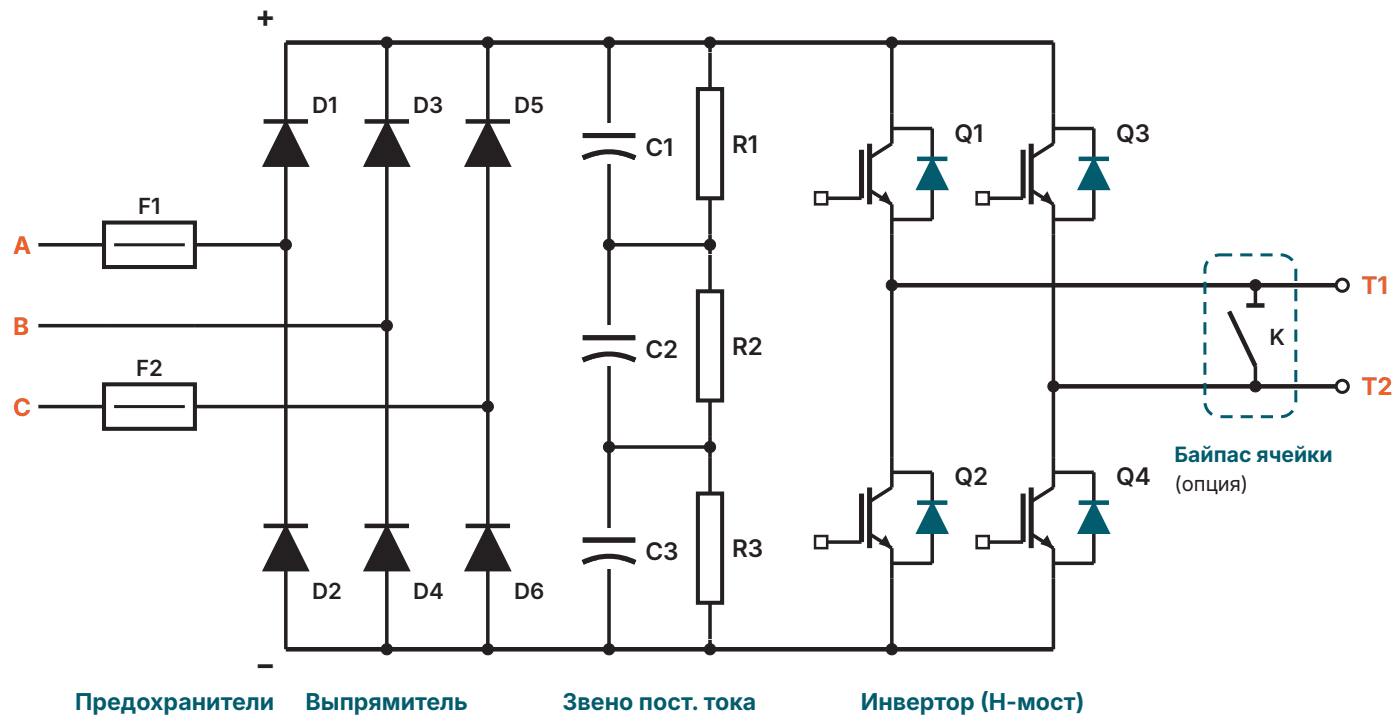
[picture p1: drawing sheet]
<svg xmlns="http://www.w3.org/2000/svg" width="123mm" height="63mm" viewBox="0 0 123 63" stroke-linecap="round" stroke-linejoin="round" font-family="sans-serif">
<path d="M3.4 21.4h5.7" fill="none" stroke="#241f21" stroke-width=".31"/>
<path d="M9.1 19.5h8v3.9h-8z" fill="#fff"/>
<path d="M9.1 19.5h8v3.9h-8z" fill="none" stroke="#241f21" stroke-width=".35"/>
<path d="M10 21.4h6.2" fill="none" stroke="#241f21" stroke-width=".27"/>
<path d="M3.4 28.5h13.7M3.4 35.6h5.7" fill="none" stroke="#241f21" stroke-width=".31"/>
<path d="M9.1 33.7h8v3.9h-8z" fill="#fff"/>
<path d="M9.1 33.7h8v3.9h-8z" fill="none" stroke="#241f21" stroke-width=".35"/>
<path d="M10 35.6h6.2" fill="none" stroke="#241f21" stroke-width=".27"/>
<path d="M17.1 21.4h8" fill="none" stroke="#241f21" stroke-width=".31"/>
<circle cx="25.1" cy="21.4" r=".49" fill="#241f21"/>
<circle cx="25.1" cy="21.4" r=".49" fill="none" stroke="#241f21" stroke-width=".09"/>
<path d="M25.1 3.7v53.2" fill="none" stroke="#241f21" stroke-width=".31"/>
<path d="M25.1 10.6l1.9 3.9h-3.9z" fill="#241f21"/>
<path d="M25.1 10.6l1.9 3.9h-3.9z" fill="none" stroke="#241f21" stroke-width=".18"/>
<path d="M23.1 10.6h3.9" fill="none" stroke="#241f21" stroke-width=".4"/>
<path d="M25.1 46.1l1.9 3.9h-3.9z" fill="#241f21"/>
<path d="M25.1 46.1l1.9 3.9h-3.9z" fill="none" stroke="#241f21" stroke-width=".18"/>
<path d="M23.1 46.1h3.9" fill="none" stroke="#241f21" stroke-width=".4"/>
<path d="M17.1 28.5h16.8" fill="none" stroke="#241f21" stroke-width=".31"/>
<circle cx="33.9" cy="28.5" r=".49" fill="#241f21"/>
<circle cx="33.9" cy="28.5" r=".49" fill="none" stroke="#241f21" stroke-width=".09"/>
<path d="M33.9 3.7v53.2" fill="none" stroke="#241f21" stroke-width=".31"/>
<path d="M33.9 10.6l2 3.9h-3.9z" fill="#241f21"/>
<path d="M33.9 10.6l2 3.9h-3.9z" fill="none" stroke="#241f21" stroke-width=".18"/>
<path d="M32 10.6h3.9" fill="none" stroke="#241f21" stroke-width=".4"/>
<path d="M33.9 46.1l2 3.9h-3.9z" fill="#241f21"/>
<path d="M33.9 46.1l2 3.9h-3.9z" fill="none" stroke="#241f21" stroke-width=".18"/>
<path d="M32 46.1h3.9" fill="none" stroke="#241f21" stroke-width=".4"/>
<path d="M17.1 35.6h25.7" fill="none" stroke="#241f21" stroke-width=".31"/>
<circle cx="42.8" cy="35.6" r=".49" fill="#241f21"/>
<circle cx="42.8" cy="35.6" r=".49" fill="none" stroke="#241f21" stroke-width=".09"/>
<path d="M42.8 3.7v53.2" fill="none" stroke="#241f21" stroke-width=".31"/>
<path d="M42.8 10.6l1.9 3.9h-3.9z" fill="#241f21"/>
<path d="M42.8 10.6l1.9 3.9h-3.9z" fill="none" stroke="#241f21" stroke-width=".18"/>
<path d="M40.8 10.6h3.9" fill="none" stroke="#241f21" stroke-width=".4"/>
<path d="M42.8 46.1l1.9 3.9h-3.9z" fill="#241f21"/>
<path d="M42.8 46.1l1.9 3.9h-3.9z" fill="none" stroke="#241f21" stroke-width=".18"/>
<path d="M25.1 3.7h67.3M25.1 56.9h67.3M40.8 46.1h3.9" fill="none" stroke="#241f21" stroke-width=".4"/>
<circle cx="33.9" cy="3.7" r=".49" fill="#241f21"/>
<circle cx="33.9" cy="3.7" r=".49" fill="none" stroke="#241f21" stroke-width=".09"/>
<circle cx="33.9" cy="56.9" r=".49" fill="#241f21"/>
<circle cx="33.9" cy="56.9" r=".49" fill="none" stroke="#241f21" stroke-width=".09"/>
<circle cx="42.8" cy="3.7" r=".49" fill="#241f21"/>
<circle cx="42.8" cy="3.7" r=".49" fill="none" stroke="#241f21" stroke-width=".09"/>
<circle cx="42.8" cy="56.9" r=".49" fill="#241f21"/>
<circle cx="42.8" cy="56.9" r=".49" fill="none" stroke="#241f21" stroke-width=".09"/>
<path d="M53.4 3.7v53.2M62.3 3.7v53.2" fill="none" stroke="#241f21" stroke-width=".31"/>
<circle cx="53.4" cy="3.7" r=".49" fill="#241f21"/>
<circle cx="53.4" cy="3.7" r=".49" fill="none" stroke="#241f21" stroke-width=".09"/>
<circle cx="53.4" cy="56.9" r=".49" fill="#241f21"/>
<circle cx="53.4" cy="56.9" r=".49" fill="none" stroke="#241f21" stroke-width=".09"/>
<circle cx="62.3" cy="3.7" r=".49" fill="#241f21"/>
<circle cx="62.3" cy="3.7" r=".49" fill="none" stroke="#241f21" stroke-width=".09"/>
<circle cx="62.3" cy="56.9" r=".49" fill="#241f21"/>
<circle cx="62.3" cy="56.9" r=".49" fill="none" stroke="#241f21" stroke-width=".09"/>
<path d="M50.7 10.8h5.4v3.6h-5.4z" fill="#fff"/>
<path d="M51.1 13.8a5.3 5.3 0 0 1 4.6 0M51.1 11.9h4.6" fill="none" stroke="#241f21" stroke-width=".44"/>
<path d="M50.7 12.1h5.4v1.5h-5.4z" fill="#fff"/>
<path d="M51.1 13.8a5.3 5.3 0 0 1 4.6 0M51.1 11.9h4.6" fill="none" stroke="#241f21" stroke-width=".44"/>
<g fill="#fff">
<path d="M60.9 4.6h2.7v16h-2.7z"/>
<path d="M61.2 7.8h2.1v9.6h-2.1z"/>
</g>
<path d="M61.2 7.8h2.1v9.6h-2.1z" fill="none" stroke="#241f21" stroke-width=".35"/>
<path d="M62.3 4.6v3.2M62.3 17.4v3.2" fill="none" stroke="#241f21" stroke-width=".31"/>
<path d="M50.7 28.5h5.4v3.6h-5.4z" fill="#fff"/>
<path d="M51.1 31.5a5.3 5.3 0 0 1 4.6 0M51.1 29.6h4.6" fill="none" stroke="#241f21" stroke-width=".44"/>
<path d="M50.7 29.9h5.4v1.4h-5.4z" fill="#fff"/>
<path d="M51.1 31.5a5.3 5.3 0 0 1 4.6 0M51.1 29.6h4.6" fill="none" stroke="#241f21" stroke-width=".44"/>
<g fill="#fff">
<path d="M60.9 22.3h2.7v16h-2.7z"/>
<path d="M61.2 25.5h2.1v9.6h-2.1z"/>
</g>
<path d="M61.2 25.5h2.1v9.6h-2.1z" fill="none" stroke="#241f21" stroke-width=".35"/>
<path d="M62.3 22.3v3.2M62.3 35.1v3.2" fill="none" stroke="#241f21" stroke-width=".31"/>
<path d="M50.7 46.2h5.4v3.6h-5.4z" fill="#fff"/>
<path d="M51.1 49.3a5.3 5.3 0 0 1 4.6 0M51.1 47.3h4.6" fill="none" stroke="#241f21" stroke-width=".44"/>
<path d="M50.7 47.6h5.4v1.4h-5.4z" fill="#fff"/>
<path d="M51.1 49.3a5.3 5.3 0 0 1 4.6 0M51.1 47.3h4.6" fill="none" stroke="#241f21" stroke-width=".44"/>
<g fill="#fff">
<path d="M60.9 40h2.7v16h-2.7z"/>
<path d="M61.2 43.2h2.1v9.6h-2.1z"/>
</g>
<path d="M61.2 43.2h2.1v9.6h-2.1z" fill="none" stroke="#241f21" stroke-width=".35"/>
<path d="M53.4 21.4h8.9M62.3 40v3.2M62.3 52.8v3.2" fill="none" stroke="#241f21" stroke-width=".31"/>
<circle cx="53.4" cy="21.4" r=".49" fill="#241f21"/>
<circle cx="53.4" cy="21.4" r=".49" fill="none" stroke="#241f21" stroke-width=".09"/>
<circle cx="62.3" cy="21.4" r=".49" fill="#241f21"/>
<circle cx="62.3" cy="21.4" r=".49" fill="none" stroke="#241f21" stroke-width=".09"/>
<path d="M53.4 39.2h8.9" fill="none" stroke="#241f21" stroke-width=".31"/>
<circle cx="53.4" cy="39.2" r=".49" fill="#241f21"/>
<circle cx="53.4" cy="39.2" r=".49" fill="none" stroke="#241f21" stroke-width=".09"/>
<circle cx="62.3" cy="39.2" r=".49" fill="#241f21"/>
<circle cx="62.3" cy="39.2" r=".49" fill="none" stroke="#241f21" stroke-width=".09"/>
<path d="M76.3 16.7l1.9 1.2v2.7M78.2 3.7v8.9l-1.9 1.2" fill="none" stroke="#241f21" stroke-width=".31"/>
<path d="M76.3 12.6v5.3" fill="none" stroke="#241f21" stroke-width=".44"/>
<path d="M76.3 13.8l1.9-1.2zM76.3 16.7l1.9 1.2z" fill="#000"/>
<path d="M77.7 16.7l.5 1.2-1.1-.4z" fill="#241f21"/>
<path d="M75.5 13.1v4.3" fill="none" stroke="#241f21" stroke-width=".44"/>
<path d="M72.4 17.4h3.1" fill="none" stroke="#241f21" stroke-width=".31"/>
<path d="M71.5 16.8h1v1.1h-1z" fill="#fff"/>
<path d="M71.5 16.8h1v1.1h-1z" fill="none" stroke="#241f21" stroke-width=".22"/>
<path d="M78.2 11.3h3.5v7.9h-3.5" fill="none" stroke="#241f21" stroke-width=".31"/>
<path d="M81.7 13.9l1.4 2.7h-2.7z" fill="#035c6e"/>
<path d="M81.7 13.9l1.4 2.7h-2.7z" fill="none" stroke="#035c6e" stroke-width=".18"/>
<path d="M80.4 13.9h2.7" fill="none" stroke="#035c6e" stroke-width=".4"/>
<path d="M78.2 20.6v22.1l-1.9 1.2M76.3 46.8l1.9 1.2v2.7" fill="none" stroke="#241f21" stroke-width=".31"/>
<path d="M76.3 42.7v5.3" fill="none" stroke="#241f21" stroke-width=".44"/>
<path d="M76.3 43.9l1.9-1.2zM76.3 46.8l1.9 1.2z" fill="#000"/>
<path d="M77.7 46.9l.5 1.1-1.1-.3z" fill="#241f21"/>
<path d="M75.5 43.2v4.3" fill="none" stroke="#241f21" stroke-width=".44"/>
<path d="M72.4 47.5h3.1" fill="none" stroke="#241f21" stroke-width=".31"/>
<path d="M71.5 46.9h1v1.1h-1z" fill="#fff"/>
<path d="M71.5 46.9h1v1.1h-1z" fill="none" stroke="#241f21" stroke-width=".22"/>
<path d="M78.2 41.4h3.5v7.9h-3.5" fill="none" stroke="#241f21" stroke-width=".31"/>
<path d="M81.7 44l1.4 2.7h-2.7z" fill="#035c6e"/>
<path d="M81.7 44l1.4 2.7h-2.7z" fill="none" stroke="#035c6e" stroke-width=".18"/>
<path d="M80.4 44h2.7" fill="none" stroke="#035c6e" stroke-width=".4"/>
<path d="M78.2 50.7v6.2" fill="none" stroke="#241f21" stroke-width=".31"/>
<circle cx="78.2" cy="3.7" r=".49" fill="#241f21"/>
<circle cx="78.2" cy="3.7" r=".49" fill="none" stroke="#241f21" stroke-width=".09"/>
<circle cx="78.2" cy="56.9" r=".49" fill="#241f21"/>
<circle cx="78.2" cy="56.9" r=".49" fill="none" stroke="#241f21" stroke-width=".09"/>
<path d="M90.4 16.7l2 1.2v2.7M92.4 3.7v8.9l-2 1.2" fill="none" stroke="#241f21" stroke-width=".31"/>
<path d="M90.4 12.6v5.3" fill="none" stroke="#241f21" stroke-width=".44"/>
<path d="M90.4 13.8l2-1.2zM90.4 16.7l2 1.2z" fill="#000"/>
<path d="M91.8 16.7l.6 1.2-1.2-.4z" fill="#241f21"/>
<path d="M89.7 13.1v4.3" fill="none" stroke="#241f21" stroke-width=".44"/>
<path d="M86.6 17.4h3.1" fill="none" stroke="#241f21" stroke-width=".31"/>
<path d="M85.6 16.8h1.1v1.1h-1.1z" fill="#fff"/>
<path d="M85.6 16.8h1.1v1.1h-1.1z" fill="none" stroke="#241f21" stroke-width=".22"/>
<path d="M92.4 11.3h3.5v7.9h-3.5" fill="none" stroke="#241f21" stroke-width=".31"/>
<path d="M95.9 13.9l1.3 2.7h-2.6z" fill="#035c6e"/>
<path d="M95.9 13.9l1.3 2.7h-2.6z" fill="none" stroke="#035c6e" stroke-width=".18"/>
<path d="M94.6 13.9h2.6" fill="none" stroke="#035c6e" stroke-width=".4"/>
<path d="M92.4 20.6v22.1l-2 1.2M90.4 46.8l2 1.2v2.7" fill="none" stroke="#241f21" stroke-width=".31"/>
<path d="M90.4 42.7v5.3" fill="none" stroke="#241f21" stroke-width=".44"/>
<path d="M90.4 43.9l2-1.2zM90.4 46.8l2 1.2z" fill="#000"/>
<path d="M91.8 46.9l.6 1.1-1.2-.3z" fill="#241f21"/>
<path d="M89.7 43.2v4.3" fill="none" stroke="#241f21" stroke-width=".44"/>
<path d="M86.6 47.5h3.1" fill="none" stroke="#241f21" stroke-width=".31"/>
<path d="M85.6 46.9h1.1v1.1h-1.1z" fill="#fff"/>
<path d="M85.6 46.9h1.1v1.1h-1.1z" fill="none" stroke="#241f21" stroke-width=".22"/>
<path d="M92.4 41.4h3.5v7.9h-3.5" fill="none" stroke="#241f21" stroke-width=".31"/>
<path d="M95.9 44l1.3 2.7h-2.6z" fill="#035c6e"/>
<path d="M95.9 44l1.3 2.7h-2.6z" fill="none" stroke="#035c6e" stroke-width=".18"/>
<path d="M94.6 44h2.6" fill="none" stroke="#035c6e" stroke-width=".4"/>
<path d="M92.4 50.7v6.2" fill="none" stroke="#241f21" stroke-width=".31"/>
<circle cx="78.2" cy="25" r=".49" fill="#241f21"/>
<circle cx="78.2" cy="25" r=".49" fill="none" stroke="#241f21" stroke-width=".09"/>
<circle cx="92.4" cy="33.8" r=".49" fill="#241f21"/>
<circle cx="92.4" cy="33.8" r=".49" fill="none" stroke="#241f21" stroke-width=".09"/>
<path d="M78.2 25h39" fill="none" stroke="#241f21" stroke-width=".4"/>
<circle cx="117.7" cy="25" r=".53" fill="#fff"/>
<circle cx="117.7" cy="25" r=".53" fill="none" stroke="#241f21" stroke-width=".27"/>
<path d="M92.4 33.8h24.8" fill="none" stroke="#241f21" stroke-width=".4"/>
<circle cx="117.7" cy="33.8" r=".53" fill="#fff"/>
<circle cx="117.7" cy="33.8" r=".53" fill="none" stroke="#241f21" stroke-width=".27"/>
<circle cx="110.1" cy="25" r=".49" fill="#241f21"/>
<circle cx="110.1" cy="25" r=".49" fill="none" stroke="#241f21" stroke-width=".09"/>
<circle cx="110.1" cy="33.8" r=".49" fill="#241f21"/>
<circle cx="110.1" cy="33.8" r=".49" fill="none" stroke="#241f21" stroke-width=".09"/>
<path d="M110.1 25v1.8M110.1 32.1v1.7" fill="none" stroke="#241f21" stroke-width=".31"/>
<path d="M107.8 27.3l2.3 4.8z" fill="#000"/>
<path d="M107.8 27.3l2.3 4.8M109.3 26.8h1.6" fill="none" stroke="#241f21" stroke-width=".4"/>
<path d="M108.8 22.2h1v.3h-1zM110.5 22.2h1.1v.3h-1.1zM112.3 22.2a1.4 1.4 0 0 1 1.1 .5l-.2 .2a1.15 1.15 0 0 0-.9-.4zM113.5 23.6l.3-.1v1.1h-.3zM113.5 25.3h.3v1.1h-.3zM113.5 27.1h.3v1.1h-.3zM113.5 28.9h.3v1h-.3zM113.5 30.6h.3v1.1h-.3zM113.5 32.4h.3v1.1h-.3zM113.5 34.2h.3v1h-.3zM112.3 36.4a1.13 1.13 0 0 0 1-.5l.2 .1a1.41 1.41 0 0 1-1.2 .6zM110.6 36.4h1v.2h-1zM108.8 36.4h1.1v.2h-1.1zM107 36.4h1.1v.2h-1.1zM105.5 35.3h.3a1.14 1.14 0 0 0 .6 .9l-.2 .2a1.39 1.39 0 0 1-.7-1.1zM105.5 33.5h.3v1.1h-.3zM105.5 31.8h.3v1h-.3zM105.5 30h.3v1.1h-.3zM105.5 28.2h.3v1.1h-.3zM105.5 26.5h.3v1h-.3zM105.5 24.7h.3v1h-.3zM105.8 22.8l.2 .2a1.44 1.44 0 0 0-.2 1h-.3a1.68 1.68 0 0 1 .3-1.2zM106.5 22.3l.3-.1h1.3v.3h-1.5z" fill="#035c6e"/>
<g font-size="2.7" fill="#241f21">
<text x="22.4" y="2.4">+</text>
<text x="22.4" y="59.1">−</text>
</g>
<g font-size="2.1" fill="#241f21">
<text x="56.6" y="13.6">C1</text>
<text x="64.2" y="13.4">R1</text>
<text x="83.7" y="12.4">Q1</text>
<text x="97.9" y="12.4">Q3</text>
<text x="56.6" y="31.4">C2</text>
<text x="64.2" y="31.1">R2</text>
<text x="83.7" y="42.5">Q2</text>
<text x="97.9" y="42.5">Q4</text>
<text x="56.6" y="49.1">C3</text>
<text x="64.2" y="48.8">R3</text>
</g>
<g font-size="2.1" fill="#f25e26">
<text x="1.1" y="22.2">A</text>
<text x="1.1" y="29.3">B</text>
<text x="119.4" y="25.8">T1</text>
<text x="119.4" y="34.6">T2</text>
<text x="1.1" y="36.4">C</text>
</g>
<g font-size="2" fill="#035c6e">
<text x="6.6" y="62.2">Предохранители</text>
<text x="26.8" y="62.2">Выпрямитель</text>
<text x="49.3" y="62.2">Звено пост. тока</text>
<text x="75.5" y="62.2">Инвертор (Н-мост)</text>
</g>
<g font-size="1.9" fill="#241f21">
<text x="27.4" y="9.9">D1</text>
<text x="36.2" y="9.9">D3</text>
<text x="45.1" y="9.9">D5</text>
<text x="12.1" y="18.8">F1</text>
<text x="11.9" y="33">F2</text>
<text x="111.3" y="30.2">K</text>
<text x="27.4" y="52.4">D2</text>
<text x="36.2" y="52.4">D4</text>
<text x="45.1" y="52.4">D6</text>
</g>
<text font-size="1.9" fill="#035c6e" x="103" y="40.5">Байпас ячейки</text>
<text font-size="1.8" fill="#241f21" x="103" y="43">(опция)</text>
</svg>
